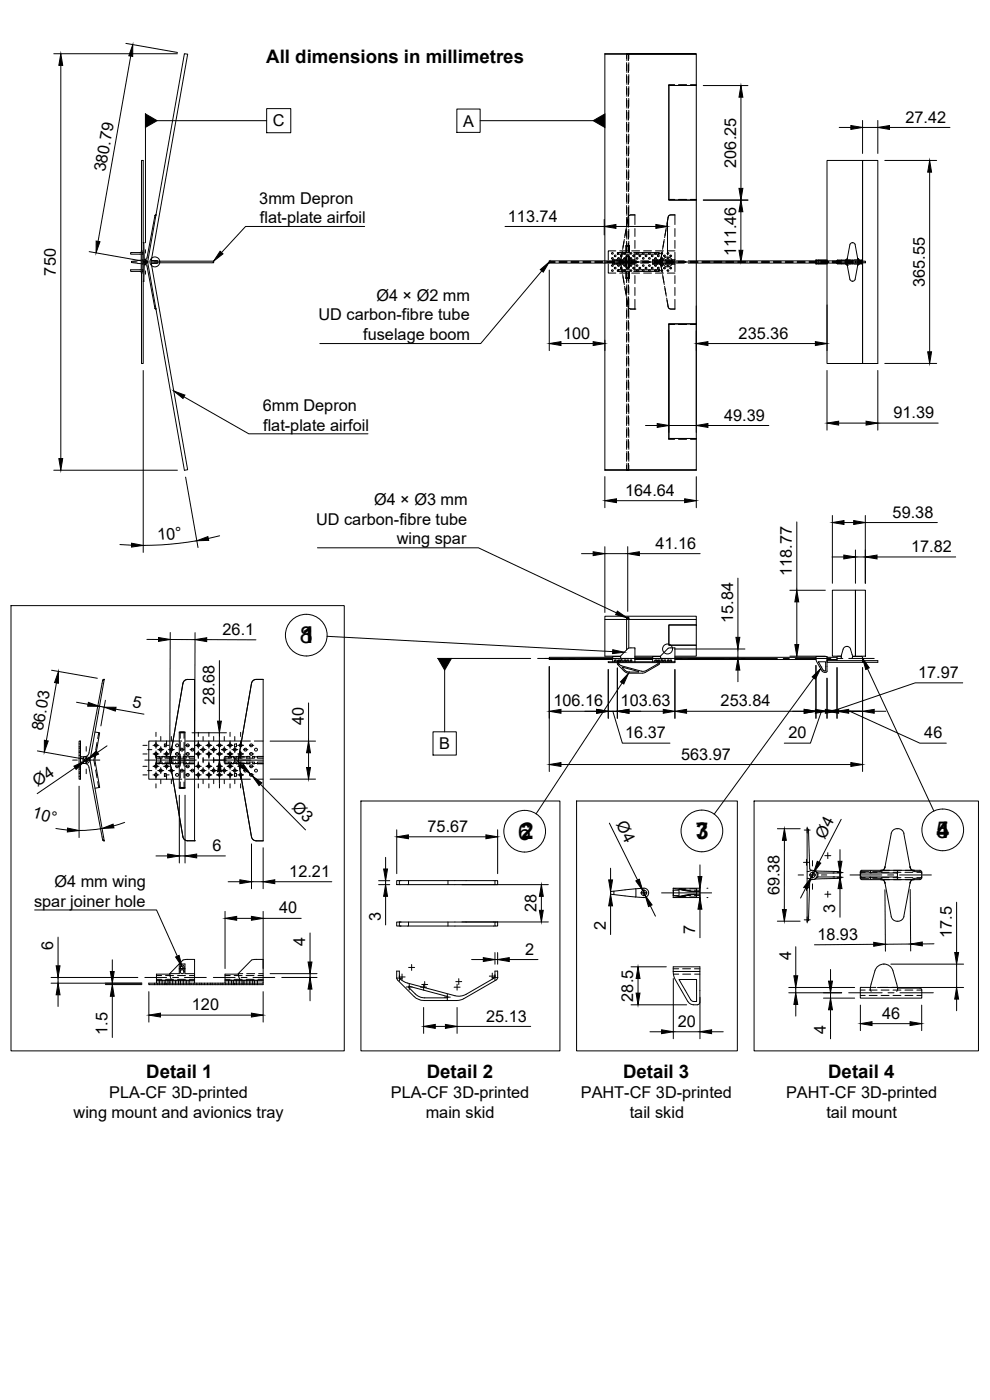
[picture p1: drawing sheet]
<svg xmlns="http://www.w3.org/2000/svg" width="297mm" height="420mm" viewBox="0 0 297 420" stroke-linecap="round" stroke-linejoin="round" font-family="sans-serif">
<!-- layer: Visible -->
<g fill="none" stroke="#000" stroke-width=".3">
<path d="M55.3 16.1l1 .2-11 62.3 11 62.4-1 .1-11-62.5zM181.5 16.1h27.4v.2h-27.4zM181.5 16.3v62.3M188 16.2h.7zM188.1 16.2h.5zM208.9 16.3v9.4h-8.2M200.7 25.7v34.3h8.2M200.7 25.7h8.2v52.9M41.3 78.3l-1.8 .2v.3l1.8 .2M41.3 79l1.1 .1M42.4 75.3h.2v6.7h-.2zM42.4 75.8h-3.2v.5h3.2"/>
<path d="M42.4 78.1l-1.1 .1M42.5 75.3v-27.1h.5v29.8M42.6 78.3h.6v.7h-.6M42.6 75.8h.3v.5h-.3M42.6 78h1a.58 .58 0 0 1 .6 .6 .58 .58 0 0 1-.6 .6l-1 .1M43 72.8h.1M43 79.2v29.9h-.5v-27.1M43 72.8l.4 5.2M43.3 79.2l.5 .2 .3 .5 2.4 12.6M43.4 79.2l-.4 5.2M44.3 78.6h-.1M45.4 78.4h18.7v.5h-18.7"/>
<path d="M45.4 78.2h1.5l.3 .2M46.5 64.7h.1M46.5 64.7l-2.4 12.7-.3 .4-.5 .2M46.8 64.5h.1M46.8 64.5l-.3 .2M47.1 79l-1.7 .1M47.2 78.9l-.1 .1M181.5 78.3h-16.7v.7h16.7M181.5 78.6h27.4v18.6h-8.2v34.4h8.2v9.4h-27.4zM208.9 78.3h35.9M208.9 79h35.9M244.8 78h3.3v1.2h-3.3z"/>
<path d="M249.7 78.4h7v.5h-7zM251.1 79l.2 .2M251.1 78.3h-3v-30.1h10.7v30.2v-30.2h4.6v60.9h-4.6M251.1 79h-3v30.1h10.7M251.1 78.3v.1M251.1 78.9v.1M251.3 78h7.3l.2 .3M251.3 78l-.2 .3M252.4 78.9l.1 .3M252.5 78.1l-.1 .3M253.8 79.2l.4 .4 .8 4.2M254.2 77.7l-.4 .3"/>
<path d="M254.2 77.6h.1M255 73.4l-.8 4.2M255.7 78.1l.1 .3M255.7 72.8l.6 .2 .3 .4 .7 4.2M255.7 72.8l-.4 .2-.3 .4M255.8 78.9l-.1 .3M256.7 78.4h3v.5h-3zM257.4 77.6h.1M257.4 77.7l.4 .3M257.8 79.2l-.4 .3-.9 4.5-.8 .4M258.8 78.9v30.2M258.8 78.9l-.2 .3h-7.3"/>
<path d="M42.4 81h-3.2v.4h3.2M42.6 81h.3v.4h-.3M43 84.4h.1M46.5 92.5h.1M46.5 92.5l.3 .2M46.8 92.8h.1M200.7 97.2h8.2v34.4h-8.2zM255 83.8l.3 .4 .4 .2M181.5 141v.1h27.4v-.1M188 141.1h.7zM188.1 141.1h.5zM256.7 177.1h3v19.8h-3z"/>
<path d="M181.5 185.9v-1h27.4v1M183.8 197.3h-19v.6h19M184.3 198.6v-.5h.5v.5M184.3 198.2h.5M185.2 198.6v-.2h.4v.2M185.2 198.9v.3M185.3 199.2l2.1 2.3M185.4 198.4v-.3h.4v.5M185.4 198.2h.4M185.6 198.9l.1 .4M185.7 199.3h.1M185.7 199.3l.9 .5 5.9 1.6"/>
<path d="M186.2 197h-2.4v1.6M186.2 197l2.3-2.4 2-.2v3.6M186.2 197l.2 1M186.2 198.6v-.5h.5v.5M186.2 198.2h.5M187.2 198.6v-.5h.5v.5M187.2 198.2h.5M188 185.9h-6.5v11h4.7M188 198.6v-.5h.5v.5M188 198.2h.5M188.7 194.5v-8.6h20.2v1.7h-8.2v6h8.2v3.3h-6.4M188.7 185.9v-.6h-.7v9.8"/>
<path d="M189.1 198.6v-.5h.4v.5M189.1 198.2h.4M190.5 197.3h5.3M190.5 197.9h5.3M190.5 196.9h7.6M190.5 198v.6M196.5 198.6v-.5h.5v.5M196.5 198.2h.5M197.3 198.2h.5M197.5 198.9l-.2 .4-3.4 1.9-1.4 .2M197.5 198.6v-.2h.3v.2M197.8 198.4v-.3h-.5v.5"/>
<path d="M197.8 198.9l-.1 .6-4.6 2.5h-4.5l-1.2-.5M198.1 197l2.4-2.4 2-.2v4.2h-20v.3h20v-.3M198.1 197h-2.3v1.6M198.2 197l.2 1M198.3 198.6v-.5h.5v.5M198.3 198.2h.5M199.2 198.6v-.5h.4v.5M199.2 198.2h.4M200.2 198.6v-.5h.5v.5M200.2 198.2h.5M200.7 187.6h8.2v6h-8.2zM201 198.6v-.5h.5v.5"/>
<path d="M201 198.2h.5M202.5 197.3h42.3M202.5 197.9h42.3M244.8 197.6v-.6h3.3v.6M248.1 198.3h10.7v.5h-10.7zM248.1 197.3h3M248.1 197.9h3M251.1 196.9v1.4M251.3 196.9h1.1h-2.7v-19.8h7v19.8h-.9M254.1 194h.1M255.2 194.9l.5 1.6M255.2 194.8a1.17 1.17 0 0 0-1.1-.8 1.17 1.17 0 0 0-1.1 .9l-.6 2.1 .1 .4"/>
<path d="M255.7 196.5v.9M255.8 197h2.8l.2 .3M258.8 197.3v.4M258.8 197.3v1M258.8 198.3h4.6v.5h-4.6zM28.5 219.7l1.4 .2-1.4 8.2 1.4 8.2-1.4 .3M30.8 204.3h.1M30.8 204.3l-4.1 21.7-.3 .7-1.1 .4M30.8 204.2l.5-.3-4.4 24.2M53.8 219.7h1.7v16.9h-1.7zM53.8 219.9h1.7M54.1 219.8h1.1z"/>
<path d="M56.3 203.9h2.1v48.4M56.3 203.9l-.7 .2-.7 1-4 23M58.4 203.9h-2.4l-.6 .3-.5 .7-3.8 22.3M79 203.9v48.4M79 203.9l-2.5 .1-.7 .4-.3 .7-4 23M79 203.9h-2.5l-.7 .5-.3 .6-3.9 22.2M186.8 200.4l4.8 1.2h-3.2l-.6-.2-1.1-1M247 201.1l.7 .3v-2.8h-2.2l1.5 2.5M248.2 201.4l-.2 .3-.6 .1-.8-.4-1.6-2.8-.2-1h3.3v3.8M23.7 222.4h.5v11.4h-.5zM24.2 227.5h.9l-.2 .6 .2 .6h-.9M24.2 227l.1 .1a3 3 0 0 1 2.3 .3 1.01 1.01 0 0 1 .2 1.1 1.01 1.01 0 0 1-.9 .6"/>
<path d="M24.4 229.1h1.5M24.5 229.1l-.3 .1M25.3 229.1l1.1 .5 .3 .7 4.1 21.7M26.9 228.2l4.4 24.1M46.9 229.1h4.2M46.9 227.1h4.2M47.8 227.1l-.9-.1v2.2l.9-.1M48.6 229.1h.9M48.6 227.1h.9M49.3 232.1h.6v.9h-.6zM49.3 223.3h.6v.8h-.6zM50.4 229.1h.6"/>
<path d="M50.4 227.1h.6M50.9 228.1h7.5M51.1 229h.1M51.1 227.2h.1M51.1 229l3.8 22.2M51.1 229l-.2-.9 4 23.1M51.1 227.2l-.2 .9M51.4 230.8a.43 .43 0 0 0-.4 .5 .43 .43 0 0 0 .5 .4M51.5 224.6a.43 .43 0 0 0-.5 .3 .43 .43 0 0 0 .4 .5M51.9 222.4h-7.3v11.4h7.3M53.8 236.3h1.7M54.1 236.5h1.1z"/>
<path d="M58.4 222.4h14.1M58.4 233.8h14.1M67.5 227.1h1.1M67.5 229.1h1.1M67.5 227.1v2M67.5 229.1h4.1M67.5 227.1h4.1M69.4 227.1h.6M69.4 229.1h.6M70.4 223.3h.6v.8h-.6zM70.4 232.1h.6v.9h-.6zM70.9 229.1l.7 .1"/>
<path d="M71.5 228.1h.1M71.5 228.1h7.5M71.6 227.2h.1M71.6 229h.1M71.6 229l3.9 22.3 .2 .5 .8 .5h2.5M71.6 229l-.1-.9 4 23.1 .3 .7 .7 .4h2.5M71.6 227.2l-.1 .9M71.6 227l-.7 .1M71.8 229.9v.3M71.8 226v.4M72.2 232.1a.43 .43 0 0 0-.4 .5 .43 .43 0 0 0 .5 .4M72.3 223.3a.43 .43 0 0 0-.5 .3 .43 .43 0 0 0 .4 .5"/>
<path d="M30.8 252h.1M30.8 252l.5 .3M31.3 252.3h.1M54.9 251.2l.3 .6 .7 .5h2.5M54.9 251.2l.4 .7 .6 .4h2.5M58.4 252.3h.1M269.2 248.7h.2M269.2 248.7a1.81 1.81 0 0 0-1.8 1.5l-1.9 10.1-.4 .7-.6 .2M269.4 248.7a1.81 1.81 0 0 1 1.8 1.5M271.2 250.2l1.9 10.1M119 276.7h.8v1.2h-.8zM119 264.3h.8v1.2h-.8z"/>
<path d="M119.8 276.7h.3M119.8 277.9h.3M119.8 265.5h28.7M119.8 264.3h.3M120.1 276.7h28.4M120.1 277.9h28.4M120.1 276.7h.1M120.1 277.9h.1M120.1 264.3h28.4M120.1 264.3h.1M148.5 276.7h.8v1.2h-.8zM148.5 264.3h.8v1.2h-.8z"/>
<path d="M183.2 267.6l9.1-1a1.47 1.47 0 0 1 2.2 .9 1.47 1.47 0 0 1-1.4 1.9l-9.9-1zM192.6 267.4a.8 .8 0 0 1 1.3 .1 .8 .8 0 0 1-.4 1.2 .8 .8 0 0 1-1.1-.7zM202 266.6h8v2.8h-8zM242.2 263.6l1 .2M242.2 261.6a2.97 2.97 0 0 1 2.7 .1l.5 .3M243.6 261.2l-.4-.1-.2-.4-.4-11.6-.4-.4v27.8l.4-.4 .4-11.6 .2-.4 .4-.1M244.2 261.3l7.4 .3a.54 .54 0 0 1 .8 .4h-7v1.2h6.9a.46 .46 0 0 1-.2 .5 .46 .46 0 0 1-.5-.1l-7.4 .3M245.4 263.2l-1.1 .7h-1.1M258.1 261.6v.8l.3-.4h2.8M258.1 262.4v1.2M258.1 262.7l.3 .5h2.8l-.1 .5 .3 .2M258.1 261.6l.4-.4h17.5a1.46 1.46 0 0 1 .6 1.9v.3"/>
<path d="M261.4 261.3l-.3 .2 .1 .5h8.1v1.2h-8.1M264.5 264l.6 .2 .4 .7 1.9 10.1a1.98 1.98 0 0 0 1.9 1.5 1.98 1.98 0 0 0 1.9-1.5M269 261.3l.3 .3v2l-.3 .3M273.1 260.3l.4 .7 .6 .2M273.1 264.9l-1.9 10.1M274.1 264l-.6 .2-.4 .7M276.6 263.4l-.2 .4-.4 .2h-17.5l-.4-.4M46.9 295.1v-2.7h4l4-4.3 1.4-.2h2.1v7.2M47.8 295.1v-.9h.8v.9M47.8 294.4h.8M49.5 295.1v-.9h.9v.9M49.5 294.4h.9"/>
<path d="M50.9 292.3l.5 1.6M51 295.1v-.9h.8v.9M51 294.4h.8M52.7 295.1v-.9h.9v.9M52.7 294.4h.9M54.1 295.1v-.9h.9v.9M54.1 294.4h.9M55.9 295.1v-.9h.8v.9M55.9 294.4h.8M67.5 295.1v-2.7h4l4-4.3 3.5-.2v7.2h-34.4v.4h34.4v-.4M68.6 295.1v-.9h.8v.9M68.6 294.4h.8"/>
<path d="M70 295.1v-.9h.9v.9M70 294.4h.9M71.5 292.3l.5 1.6M71.8 295.1v-.9h.8v.9M71.8 294.4h.8M73.2 295.1v-.9h.9v.9M73.2 294.4h.9M75 295.1v-.9h.8v.9M75 294.4h.8M76.4 295.1v-.9h.8v.9M76.4 294.4h.8M119.3 294.1l4.9 5"/>
<path d="M119.8 293.2v-1.8h-.8v2.1l.3 .6M119.8 293.2l.3 .5M120.1 293.8h.1M122.6 296.1l11.7 2.9 .1 .3-.2 .1-7.8-.1-1.4-.7zM148.1 293.6l-8.3 4.8-2.1 .6-15.5-4-1.4-.6-.7-.6M148.1 293.6l.4-.4v-1.8h.8v2l-.4 .7M148.9 294.1l-9.7 5.6-1.2 .5h-11.4l-1.5-.5-.8-.6M202 291.5v-1.3h8v1.3M261.1 296.5l.3 1M261.2 296.3h-3.1v3.3h18.5v-1.8a.99 .99 0 0 0-.6-1.3h-6.7l-.3 1M261.4 295.3l-.3 1.2M265.2 289.3h.1"/>
<path d="M265.2 289.3a2.8 2.8 0 0 0-2.7 2.1l-1.1 3.9M265.2 289.3a2.81 2.81 0 0 1 2.7 2.1l1.4 5.1M208.1 300.5l-.9-.4-3.5-6.1h5.3v6.6h-.9M210 300.8v-9.3h-8l.5 2.3 3.9 6.8 .9 .8 .8 .1M210 300.7a.79 .79 0 0 1-.8 .8l-1.1 .1"/>
<circle cx="43.6" cy="78.6" r=".16"/>
<circle cx="43.6" cy="78.6" r=".33"/>
<circle cx="188.4" cy="185.6" r=".24"/>
<circle cx="188.4" cy="185.6" r=".33"/>
<circle cx="25.9" cy="228.1" r=".57"/>
<circle cx="46.8" cy="230" r=".43"/>
<circle cx="46.8" cy="232.5" r=".43"/>
<circle cx="46.8" cy="226.3" r=".43"/>
<circle cx="46.8" cy="223.7" r=".43"/>
<circle cx="48.2" cy="225" r=".43"/>
<circle cx="48.2" cy="231.3" r=".43"/>
<circle cx="50" cy="226.3" r=".43"/>
<circle cx="50" cy="230" r=".43"/>
<circle cx="59.5" cy="226.3" r=".43"/>
<circle cx="59.5" cy="223.7" r=".43"/>
<circle cx="59.5" cy="232.5" r=".43"/>
<circle cx="59.5" cy="230" r=".43"/>
<circle cx="60.9" cy="225" r=".43"/>
<circle cx="60.9" cy="231.3" r=".43"/>
<circle cx="62.7" cy="226.3" r=".43"/>
<circle cx="62.7" cy="223.7" r=".43"/>
<circle cx="62.7" cy="232.5" r=".43"/>
<circle cx="62.7" cy="230" r=".43"/>
<circle cx="64.1" cy="225" r=".43"/>
<circle cx="64.1" cy="231.3" r=".43"/>
<circle cx="65.9" cy="230" r=".43"/>
<circle cx="65.9" cy="226.3" r=".43"/>
<circle cx="65.9" cy="223.7" r=".43"/>
<circle cx="65.9" cy="232.5" r=".43"/>
<circle cx="67.3" cy="225" r=".43"/>
<circle cx="67.3" cy="231.3" r=".43"/>
<circle cx="69" cy="226.3" r=".43"/>
<circle cx="69" cy="223.7" r=".43"/>
<circle cx="69" cy="232.5" r=".43"/>
<circle cx="69" cy="230" r=".43"/>
<circle cx="70.5" cy="225" r=".43"/>
<circle cx="70.5" cy="231.3" r=".43"/>
<circle cx="243.8" cy="262.6" r=".79"/>
</g>
<!-- layer: Hidden -->
<g fill="none" stroke="#000" stroke-width=".3">
<path d="M188 16.2v1.4M188 18.8v2.4M188.1 16.2v2M188.1 19.4v2.4M188.6 16.2v2M188.6 19.4v2.4M188.7 16.2v1.4M188.7 18.8v2.4M188 22.4v2.4M188 26v2.3M188 29.5v2.4M188 33.1v2.4"/>
<path d="M188 36.7v2.4M188.1 22.9v2.4M188.1 26.5v2.4M188.1 30.1v2.4M188.1 33.7v2.3M188.1 37.3v2.3M188.6 22.9v2.4M188.6 26.5v2.4M188.6 30.1v2.4M188.6 33.7v2.3M188.6 37.3v2.3M188.7 22.4v2.4"/>
<path d="M188.7 26v2.3M188.7 29.5v2.4M188.7 33.1v2.4M188.7 36.7v2.4M200.7 25.5v.2v-.2h1.7zM203.6 25.5h2.4M207.2 25.5h1.7M188 40.3v2.3M188 43.8v2.4M188 47.4v2.4M188 51v2.4M188 54.5v2.4"/>
<path d="M188 58.1v2.4M188.1 40.8v2.4M188.1 44.4v2.4M188.1 48v2.3M188.1 51.5v2.4M188.1 55.1v2.4M188.1 58.7v2.4M188.6 40.8v2.4M188.6 44.4v2.4M188.6 48v2.3M188.6 51.5v2.4M188.6 55.1v2.4"/>
<path d="M188.6 58.7v2.4M188.7 40.3v2.3M188.7 43.8v2.4M188.7 47.4v2.4M188.7 51v2.4M188.7 54.5v2.4M188.7 58.1v2.4M200.7 59.9h1.7M203.6 59.9h2.4M207.2 59.9h1.7M164.8 78.8h1.8M164.8 78.5h1.8"/>
<path d="M167.7 78.8h2.4M167.7 78.5h2.4M171.3 78.8h2.4M171.3 78.5h2.4M174.9 78.8h2.4M174.9 78.5h2.4M178.5 78.8h2.3M178.5 78.5h2.3M181.5 78.3h6M181.5 79h6M182 78.8h2.4M182 78.5h2.4"/>
<path d="M182.5 79.2v2.8h2.3M183.8 78v1.3h.5v-.3M183.8 78h.5v.3M183.8 78h2.5l-.1 .6M183.8 79.2h2.5M184.8 75.3h-2.3v2.7M184.8 79v.3h.6v-.3M184.8 78h.6v.3M184.8 78h.1M184.8 78v.3M185.2 75.8h.4v.5h-.4zM185.6 76.3h3.3"/>
<path d="M185.6 75.8h.1M185.6 78.5h2.4M185.7 75.8h3.2M185.7 75.8h.1M185.8 79v.3h.4v-.3M185.8 78h.4v.3M185.8 78h.1M185.8 78v.3M185.9 75.3h2.4M186.2 78.6v.6M186.2 78.6l.4 2.6M186.2 78.6h.1"/>
<path d="M186.2 79.2h1.7M186.2 79.2l.5 2.7M186.3 78h1.7v.3M186.6 76l-.4 2.6M186.7 79v.3h.5v-.3M186.7 78h.1M186.7 78v.3M186.7 75.4l-.5 2.7M186.7 75.8v.5M187.2 78v.3M187.3 71.9l-.5 2.9M187.7 79v.3l.3-.1"/>
<path d="M187.7 78h.1M187.7 78v.3M187.8 78.3h3.2M187.8 79h3.2M187.8 69l-.4 2.3M187.8 76.8v3.6M187.8 73.9h1M187.9 68.3l-.4 2.4M188 73.7h-.2v1.9v-1.9h1M188 78.7h.7zM188 73.7l.7 .1zM188 78.5l.7 .1z"/>
<path d="M188 78.8h-2.4M188 61.7v2.4M188 65.3v2.3M188 68.8v2.4M188 72.4v3.2M188 76.8v3.7M188 73.8h.7M188.1 78.7h.5zM188.1 78.5l.5 .1zM188.1 62.3v2.3M188.1 65.8v2.4M188.1 69.4v2.4"/>
<path d="M188.1 73v2.4M188.1 76.5v2.1M188.1 78.7v2M188.5 79v.3l.6-.1M188.5 78h.1M188.5 78h2M188.5 78v.3M188.6 62.3v2.3M188.6 65.8v2.4M188.6 69.4v2.4M188.6 73v2.4M188.6 76.5v2.1"/>
<path d="M188.6 78.7v2M188.7 78.8h.1M188.7 78.5h.1M188.7 61.7v2.4M188.7 65.3v2.3M188.7 68.8v2.4M188.7 72.4v3.2M188.7 76.8v3.7M188.7 73.7h.1M188.8 73.7v1.9zM188.8 76.8v3.6M189.1 78v.3"/>
<path d="M189.1 79.2h1.4M189.1 79v.2M189.2 78.8h2.4M189.2 78.5h2.4M189.5 75.3h2.4M189.5 79v.3h1M189.5 78h.1M189.5 78v.3M190.1 75.8h7.4M190.1 76.3h7.4M190.5 64.5h.1M190.5 64.5h-1.4l-.4 .3-.7 3"/>
<path d="M190.5 64.5h-1.3l-.5 .3-.6 2.4M190.5 64.5v2.9M190.5 68.6v2.4M190.5 72.2v2.3M190.5 75.7v5.8M191.6 75.8v.5M192.2 78.3h2.4M192.2 79h2.4M192.7 78.8h2.4M192.7 78.5h2.4M193.1 75.3h2.4M195.8 78.3h2.8"/>
<path d="M195.8 79h2.8M195.8 78h4.4v.3M195.8 78h.7v.3M195.8 78h.1M195.8 79.2h4.1M195.8 78v1.2M196.3 78.8h2.4M196.3 78.5h2.4M196.5 79v.3l-.7-.1M196.7 75.3h2.4M197 78h.3v.3M197 79v.3h.3v-.3"/>
<path d="M197 78h.1M197 78v.3M197.5 75.8h.3v.5h-.3zM197.8 79v.3l.5-.1M197.8 78h.1M197.8 78h.5M197.8 78v.3M198.1 78.6h.1M198.2 79.2h.1M198.2 79.2l-.1-.6 .5 2.6M198.2 78.1l-.1 .5M198.2 79.2l.5 2.7"/>
<path d="M198.3 78l-.1 .1M198.3 78v.3M198.3 79v.2M198.6 76l-.5 2.6M198.7 75.4l-.5 2.7M198.8 79v.3h.4v-.3M198.8 78h.1M198.8 78v.3M199.2 78v.3M199.3 71.9l-.5 2.9M199.4 78.3h3.1M199.4 79h3.1"/>
<path d="M199.6 79v.3h.6v-.3M199.6 78h.1M199.6 78v.3M199.9 78.8h2.4M199.9 78.5h2.4M199.9 68.3l-.5 3M200.2 75.3h2.3M200.7 79v.3l.3-.1M200.7 78h.1M200.7 78h1.8M200.7 78v.3M201 78v.3"/>
<path d="M201 79v.2M201.1 79.2h1.4M201.5 79v.3h1M201.5 78v.3M202.5 64.5h.1M202.5 75.7v5.8M202.5 64.5h-1.4l-.5 .3-.6 3M202.5 64.5h-1.4l-.5 .3-.5 2.4M202.5 64.5v2.9M202.5 68.6v2.4M202.5 72.2v2.3M202.9 78.3h2.4"/>
<path d="M202.9 79h2.4M203.5 78.8h2.3M203.5 78.5h2.3M206.5 78.3h2.4M206.5 79h2.4M207.1 78.8h2.3M207.1 78.5h2.3M210.6 78.8h2.4M210.6 78.5h2.4M214.2 78.8h2.4M214.2 78.5h2.4M217.8 78.8h2.3"/>
<path d="M217.8 78.5h2.3M221.3 78.8h2.4M221.3 78.5h2.4M224.9 78.8h2.4M224.9 78.5h2.4M228.5 78.8h2.4M228.5 78.5h2.4M232.1 78.8h2.3M232.1 78.5h2.3M235.6 78.8h2.4M235.6 78.5h2.4M239.2 78.8h2.4"/>
<path d="M239.2 78.5h2.4M242.8 78.8h2.4M242.8 78.5h2.4M244.8 78.3h3.3v.7h-3.3zM244.8 78l2.6 .5M245.5 78.1v1M246.3 78.8h2.4M246.3 78.5h2.4M247.4 78.8l-2.6 .4M247.7 78.4l-2.2-.3h2.2v1h-2.2l2.2-.3M247.8 78.8h.3M248.1 78.4l-.3 .1"/>
<path d="M249.9 78.8h2.4M249.9 78.5h2.4M251.1 78.7l.1 .3 2.5 .1 .5 .5M251.1 78.6l.2 .3M251.1 78.3h1.5M251.1 79h1.5M251.3 78.4l-.2 .2M253.5 78.8h2.4M253.5 78.5h2.4M253.8 78h1.4M253.8 79.2h1.4M253.8 78.3h2.4"/>
<path d="M253.8 79h2.4M254.2 77.7l-.5 .5h-2.5l-.1 .4M254.2 79.6h.1M254.2 77.6h.1M255.8 78.4v.5zM256.4 78h1.4M256.4 79.2h1.4M257 78.8h1.8l-.2 .2-.9 .1-.4 .5M257.3 77.6h.1M257.3 77.6l.1 .1M257.3 78.3h1.5M257.3 79h1.5"/>
<path d="M257.4 77.7l.3 .4 .9 .1 .2 .3h-1.8M258.8 78.4v.5zM185.2 81h.4v.4h-.4zM185.6 81h.1M185.6 81.4h.1M185.7 81.4h3.2M185.7 81h3.2M185.7 81h.1M185.7 81.4h.1M185.9 82h2.4M186.7 81v.4M186.8 82.4l.5 3"/>
<path d="M187.4 85.9l.4 2.4M187.5 86.6l.4 2.3M187.8 81.6v1.9zM187.8 83.5h1v-1.9v1.9h-.1M187.8 83.4h1M187.8 83.5h.2M188 83.4h.7v1.4M188 83.5h.7zM188 81.7v3.1M188 86v2.4M188 89.6v2.4M188 93.2v2.3"/>
<path d="M188 96.8v2.3M188 89.5l.5 2.6M188.1 81.9v2.4M188.1 85.5v2.3M188.1 89v2.4M188.1 92.6v2.4M188.1 96.2v2.4M188.1 99.8v2.4M188.5 92.1l.5 .6 1.5 .1M188.5 92.1l.4 .5 1.6 .2M188.6 81.9v2.4M188.6 85.5v2.3"/>
<path d="M188.6 89v2.4M188.6 92.6v2.4M188.6 96.2v2.4M188.6 99.8v2.4M188.7 81.7v1.7M188.7 86v2.4M188.7 89.6v2.4M188.7 93.2v2.3M188.7 96.8v2.3M189.5 82h2.4M190.1 81h7.4M190.1 81.4h7.4"/>
<path d="M190.5 92.8h.1M190.5 82.7v2.4M190.5 86.3v2.4M190.5 89.9v2.9M191.6 81v.4M193.1 82h2.4M196.7 82h2.4M197.5 81h.3v.4h-.3zM198.8 82.4l.5 3M199.4 85.9l.5 3M200 89.5l.6 3 .5 .2 1.4 .1M200.1 90.1l.5 2.4 .5 .2 1.4 .1"/>
<path d="M200.2 82h2.3M200.7 97.4h1.7M202.5 89.9v2.9M202.5 82.7v2.4M202.5 86.3v2.4M203.6 97.4h2.4M207.2 97.4h1.7M188 100.3v2.4M188 103.9v2.4M188 107.5v2.4M188 111v2.4M188 114.6v2.4"/>
<path d="M188 118.2v2.4M188.1 103.3v2.4M188.1 106.9v2.4M188.1 110.5v2.4M188.1 114v2.4M188.1 117.6v2.4M188.6 103.3v2.4M188.6 106.9v2.4M188.6 110.5v2.4M188.6 114v2.4M188.6 117.6v2.4M188.7 100.3v2.4"/>
<path d="M188.7 103.9v2.4M188.7 107.5v2.4M188.7 111v2.4M188.7 114.6v2.4M188.7 118.2v2.4M188 121.8v2.3M188 125.3v2.4M188 128.9v2.4M188 132.5v2.4M188 136v2.4M188 139.6v1.4M188.1 121.2v2.4"/>
<path d="M188.1 124.8v2.3M188.1 128.3v2.4M188.1 131.9v2.4M188.1 135.5v2.4M188.1 139.1v2M188.6 121.2v2.4M188.6 124.8v2.3M188.6 128.3v2.4M188.6 131.9v2.4M188.6 135.5v2.4M188.6 139.1v2M188.7 121.8v2.3"/>
<path d="M188.7 125.3v2.4M188.7 128.9v2.4M188.7 132.5v2.4M188.7 136v2.4M188.7 139.6v1.4M200.7 131.6v.2h1.7M203.6 131.8h2.4M207.2 131.8h1.7M29.6 219.9l-.3 1.8M54.1 219.8v1.8M55.2 219.8v1.8M23.7 230.8h.5"/>
<path d="M23.7 231.7h.5M23.7 225.8h.5M23.7 226.7h.5M23.7 229.6h.5M23.7 230.4h.5M23.7 224.6h.5M23.7 225.4h.5M23.7 223.3h.5M23.7 224.1h.5M23.7 232.1h.5M23.7 233h.5M25.1 227.1v.4"/>
<path d="M25.1 228.7v.4M26.9 228.1h.1M27 228.1h1.2M27 228.1l-.1 .1M28.2 228.1l.3 1.8M28.5 226.4l-.3 1.7M28.7 231.1l.4 2.3M29.1 222.8l-.4 2.4M29.3 234.6l.3 1.8M46.9 227.5h1.6M46.9 228.7h1.6M47.8 227.1v.4"/>
<path d="M47.8 228.7v.4M48.6 227.1v.4M48.6 228.7v.4M49.5 227.1v.4M49.5 228.7v.4M49.7 227.5h2.4M49.7 228.7h2.4M50.4 227.1v.4M50.4 228.7v.4M51 227.1v.4M51 228.7v.4M51.1 229l3.2 .1"/>
<path d="M51.1 227.1v.1M51.1 229.1h.1M51.2 227.1h3.1M51.4 230.8l.4 .4-.3 .5M51.5 224.6l.3 .5-.4 .3M51.8 228.7v.5h.9v-.5M51.8 227.5v-.5h.9v.5M51.9 222.4h2.6M51.9 233.8h2.6M53.3 227.5h2.3M53.3 228.7h2.3M53.6 228.7v.5h.5v-.5"/>
<path d="M53.6 227.5v-.5h.5v.5M54.1 226.3v3.6M54.1 222.8v2.3M54.1 231.1v2.4M54.1 234.7v1.8M55 228.7v.5h.9v-.5M55 227.5v-.5h.9v.5M55.2 226.3v3.6M55.2 222.8v2.3M55.2 231.1v2.4M55.2 234.7v1.8M55.5 229.1h2.9"/>
<path d="M55.5 227.1h2.9M55.7 222.4h2.7M55.7 233.8h2.7M56.7 228.7v.5h1.7M56.8 227.5h1.6M56.8 228.7h1.6M58.4 227h-1.7v.5M67.5 227.5h1.6M67.5 228.7h1.6M68.6 227.1v.4M68.6 228.7v.4M69.4 227.1v.4"/>
<path d="M69.4 228.7v.4M70 227.1v.4M70 228.7v.4M70.3 227.5h2.3v-.5h.6v.5M70.3 228.7h2.3v.5h.6v-.5M70.9 227.1v.4M70.9 228.7v.4M71.6 229.1h3.3M71.6 229l.1 .1M71.6 227.1h.1M71.6 227l.2 .5M71.7 227.1h3.2"/>
<path d="M71.7 227.1l-.1 .1M71.8 229.9a.43 .43 0 0 1 .6-.3 .43 .43 0 0 1 .1 .7 .43 .43 0 0 1-.7-.1M71.8 228.7l-.2 .5M71.8 226a.43 .43 0 0 1 .7 0 .43 .43 0 0 1-.1 .7 .43 .43 0 0 1-.6-.3M72.2 232.1l.4 .3-.3 .6M72.3 223.3l.3 .5-.4 .3M72.5 222.4h2.6M72.5 233.8h2.6M73.8 227.5h2.4M73.8 228.7h2.4M74.1 227.5v-.5h.9v.5M74.1 228.7v.5h.9v-.5"/>
<path d="M75.8 227.5v-.5h.6v.5M75.8 228.7v.5h.6v-.5M76.1 229.1h2.9M76.1 227.1h2.9M76.3 222.4h2.7M76.3 233.8h2.7M77.2 228.7v.5h1.8M77.4 227.5h1.6M77.4 228.7h1.6M79 227h-1.8v.5M122.6 264.3v1.2M122.6 276.7v1.2"/>
<path d="M134.4 264.3v1.2M134.4 276.7v1.2M184.2 267.5v1M190.8 266.7v2.5M202 266.6l5.1 .9h2.9M203.6 267.2h-1.6v1.6h1.6M203.7 266.7v2.5M204.8 268.8h2.4M204.8 267.2h2.4M205.8 266.7h-2.1l3.6 .7 1.7 .1M206.9 266.7h2.1v2.5h-2.1M208.4 268.8h1.6"/>
<path d="M208.4 267.2h1.6M209 268.5h-1.7l-3.6 .7h2.1M210 268.5l-2.9-.1-5.1 1M244.6 261.5l.6 .9-.2 .8-.4 .5M258.1 263.2l.3 .4h2.2M258.1 263.4h1.5M258.1 261.8h1.5M260.6 261.6h-2.2l-.3 .4M260.8 263.4h2.4M260.8 261.8h2.4M261.8 263.6l2.8 .1 .6 .6 .3 .7M264.4 263.4h2.3"/>
<path d="M264.4 261.8h2.3M264.5 261.2h-.3h2.7M264.5 264h-.3h2.7M265.5 260.2l-.3 .7-.6 .6-2.8 .1M265.5 265h.1M267.9 263.4h2.4M267.9 261.8h2.4M268.1 261.2h2.4M268.1 264h2.4M271.5 263.4h2.4M271.5 261.8h2.4M271.7 261.2h2.7h-.3"/>
<path d="M271.7 264h2.7h-.3M273 260.2l.3 .6 .6 .6 2.2 .2 .5 .6M275.1 263.4h1.5M275.1 261.8h1.5M276.6 263l-.5 .6-2.2 .2-.6 .6-.3 .6M46.4 295.1v.4M46.9 294.2h.9M46.9 294.4h.9M46.9 292.8h1.6M46.9 293.9h1.6M47.2 295.1v.4M47.8 295.1v.4"/>
<path d="M48.6 294.2h.9M48.6 294.4h.9M48.6 295.1v.4M49.3 295.1v.4M49.5 295.1v.4M49.7 292.8h2.4M49.7 293.9h2.4M49.9 295.1v.4M50.4 294.2h.6M50.4 294.4h.6M50.4 295.1v.4M50.9 292.2h2.9v-2.9h1.7v2.9h2.9"/>
<path d="M51 295.1v.4M51.8 294.2h.9M51.8 294.4h.9M51.8 295.1v.4M52.7 295.1v.4M53.3 292.8h2.3M53.3 293.9h2.3M53.6 294.2h.5M53.6 294.4h.5M53.6 295.1v.4M53.8 290.7h1.7zM54.1 290.2v1.4"/>
<path d="M54.1 295.1v.4M55 294.2h.9M55 294.4h.9M55 295.1v.4M55.2 290.2v1.4M55.9 295.1v.4M56.7 294.2h1.7M56.7 294.4h1.7M56.7 295.1v.4M56.8 292.8h1.6M56.8 293.9h1.6M57.3 295.1v.4"/>
<path d="M58.2 295.1v.4M59.1 295.1v.4M59.9 295.1v.4M60.5 295.1v.4M61.3 295.1v.4M62.3 295.1v.4M63.1 295.1v.4M63.7 295.1v.4M64.5 295.1v.4M65.4 295.1v.4M66.3 295.1v.4M66.8 295.1v.4"/>
<path d="M67.5 294.2h1.1M67.5 294.4h1.1M67.5 292.8h1.6M67.5 293.9h1.6M67.7 295.1v.4M68.6 295.1v.4M69.4 294.2h.6M69.4 294.4h.6M69.4 295.1v.4M70 295.1v.4M70.3 292.8h2.3M70.3 293.9h2.3"/>
<path d="M70.4 295.1v.4M70.9 294.2h.9M70.9 294.4h.9M70.9 295.1v.4M71 295.1v.4M71.5 292.2h1.3M71.8 295.1v.4M72.6 294.2h.6M72.6 294.4h.6M72.6 295.1v.4M73.2 295.1v.4M73.8 292.8h2.4"/>
<path d="M73.8 293.9h2.4M74 292.2h2.4M74.1 294.2h.9M74.1 294.4h.9M74.1 295.1v.4M75 295.1v.4M75.8 294.2h.6M75.8 294.4h.6M75.8 295.1v.4M76.4 295.1v.4M77.2 294.2h1.8M77.2 294.4h1.8"/>
<path d="M77.2 295.1v.4M77.4 292.8h1.6M77.4 293.9h1.6M77.6 292.2h1.4M202 290.7h1.6M202.1 292.4h1.5M204.8 290.7h2.4M204.8 292.4h2.4M208.4 290.7h1.6M208.4 292.4h1.6M258.1 298.7h1.5M258.1 297.1h1.5"/>
<path d="M260.8 298.7h2.4M260.8 297.1h2.4M261.2 296.3h1.6M264 296.3h2.4M264.4 298.7h2.3M264.4 297.1h2.3M267.6 296.3h1.7M267.9 298.7h2.4M267.9 297.1h2.4M271.5 298.7h2.4M271.5 297.1h2.4M275.1 298.7h1.5"/>
<path d="M275.1 297.1h1.5"/>
<circle cx="183.7" cy="79.7" r=".26"/>
<circle cx="183.7" cy="77.5" r=".26"/>
<circle cx="183.7" cy="76" r=".26"/>
<circle cx="184.6" cy="76.8" r=".24"/>
<circle cx="185.6" cy="79.7" r=".25"/>
<circle cx="185.6" cy="77.5" r=".25"/>
<circle cx="186.4" cy="76.8" r=".25"/>
<circle cx="187.5" cy="77.5" r=".26"/>
<circle cx="187.5" cy="76" r=".26"/>
<circle cx="187.5" cy="79.7" r=".26"/>
<circle cx="188.3" cy="76.8" r=".24"/>
<circle cx="189.3" cy="79.7" r=".25"/>
<circle cx="189.3" cy="77.5" r=".25"/>
<circle cx="189.3" cy="76" r=".25"/>
<circle cx="190.1" cy="76.8" r=".25"/>
<circle cx="191.2" cy="76" r=".26"/>
<circle cx="191.2" cy="79.7" r=".26"/>
<circle cx="191.2" cy="77.5" r=".26"/>
<circle cx="192" cy="76.8" r=".24"/>
<circle cx="193" cy="79.7" r=".25"/>
<circle cx="193" cy="77.5" r=".25"/>
<circle cx="193" cy="76" r=".25"/>
<circle cx="193.8" cy="76.8" r=".25"/>
<circle cx="194.9" cy="79.7" r=".26"/>
<circle cx="194.9" cy="77.5" r=".26"/>
<circle cx="194.9" cy="76" r=".26"/>
<circle cx="195.7" cy="76.8" r=".24"/>
<circle cx="196.7" cy="77.5" r=".25"/>
<circle cx="196.7" cy="79.7" r=".25"/>
<circle cx="196.7" cy="76" r=".25"/>
<circle cx="197.5" cy="76.8" r=".25"/>
<circle cx="198.6" cy="77.5" r=".26"/>
<circle cx="198.6" cy="79.7" r=".26"/>
<circle cx="198.6" cy="76" r=".26"/>
<circle cx="199.4" cy="76.8" r=".24"/>
<circle cx="200.4" cy="79.7" r=".25"/>
<circle cx="200.4" cy="77.5" r=".25"/>
<circle cx="200.4" cy="76" r=".25"/>
<circle cx="201.2" cy="76.8" r=".25"/>
<circle cx="183.7" cy="81.2" r=".26"/>
<circle cx="184.6" cy="80.5" r=".24"/>
<circle cx="186.4" cy="80.5" r=".25"/>
<circle cx="187.5" cy="81.2" r=".26"/>
<circle cx="188.3" cy="80.5" r=".24"/>
<circle cx="189.3" cy="81.2" r=".25"/>
<circle cx="190.1" cy="80.5" r=".25"/>
<circle cx="191.2" cy="81.2" r=".26"/>
<circle cx="192" cy="80.5" r=".24"/>
<circle cx="193" cy="81.2" r=".25"/>
<circle cx="193.8" cy="80.5" r=".25"/>
<circle cx="194.9" cy="81.2" r=".26"/>
<circle cx="195.7" cy="80.5" r=".24"/>
<circle cx="196.7" cy="81.2" r=".25"/>
<circle cx="197.5" cy="80.5" r=".25"/>
<circle cx="198.6" cy="81.2" r=".26"/>
<circle cx="199.4" cy="80.5" r=".24"/>
<circle cx="200.4" cy="81.2" r=".25"/>
<circle cx="201.2" cy="80.5" r=".25"/>
<circle cx="53.1" cy="226.3" r=".43"/>
<circle cx="53.1" cy="223.7" r=".43"/>
<circle cx="53.1" cy="230" r=".43"/>
<circle cx="53.1" cy="232.5" r=".43"/>
<circle cx="54.6" cy="225" r=".43"/>
<circle cx="54.6" cy="231.3" r=".43"/>
<circle cx="56.3" cy="223.7" r=".43"/>
<circle cx="56.3" cy="230" r=".43"/>
<circle cx="56.3" cy="226.3" r=".43"/>
<circle cx="56.3" cy="232.5" r=".43"/>
<circle cx="57.8" cy="231.3" r=".43"/>
<circle cx="57.8" cy="225" r=".43"/>
<circle cx="73.6" cy="225" r=".44"/>
<circle cx="73.6" cy="231.3" r=".44"/>
<circle cx="75.4" cy="230" r=".43"/>
<circle cx="75.4" cy="223.7" r=".43"/>
<circle cx="75.4" cy="232.5" r=".43"/>
<circle cx="75.4" cy="226.3" r=".43"/>
<circle cx="76.8" cy="225" r=".44"/>
<circle cx="76.8" cy="231.3" r=".44"/>
<circle cx="54.6" cy="290.2" r=".56"/>
<circle cx="54.7" cy="291.6" r=".57"/>
</g>
<!-- layer: FD_Dimensions -->
<g fill="none" stroke="#000" stroke-width=".3">
<path d="M16.1 16.1h37.1M18.2 19.6v118M37.8 13l15.5 2.7M39.2 16.8l-9.8 55.7M211 25.7h13.4M222.3 29.2v27.3M251.8 38.2h3.5M258.8 36.2v9.9M258.8 38.2h4.6M263.4 36.2v9.9M266.9 38.2h18.1M265.5 48.2h15.5"/>
<path d="M278.9 51.7v53.9M26.8 75.5l15.4 2.8M151.5 68h29.8M181.3 65.8v4.7M184.8 68h12M200.3 65.8v10.7M211 60h13.4M211 78.6h13.4M222.3 63.5v11.6M164.8 81v24.2M200.7 99.3v30.5M208.9 91.8v38"/>
<path d="M248.1 91.5v13.7M43 111.2v54.6M168.3 103.1h9.7M181.5 102.1v3.1M212.4 103.1h32.2M248.1 111.2v17.9M263.4 111.2v17.9M265.5 109.1h15.5M193.7 127.7h3.5M200.7 127.7h8.2M212.4 127.7h18.3M251.6 127h8.3"/>
<path d="M263.4 127h18.1M16.1 141.1h37.1M55.7 143.2l3.7 21.1M181.5 143v9.4M185 150.3h20.4M208.9 143v9.4M239.1 156.6v20.5M249.7 154.7v20.3M253.2 156.8h2.9M259.6 154.7v20.3M259.6 156.8h21.6M36 163.4l3.5 .2"/>
<path d="M59.1 162.3l-8 1-8.1 .4M65.9 160.8l-3.4 .8M174.5 166.2h3.5M181.5 164.1v19.7M181.5 166.2h6.8M188.3 164.1v19.4M191.8 166.2h18.3M221.4 173.5v17.8M237 177.1h10.6M249.7 167.2h3.5M256.7 165.1v9.9M256.7 167.2h2.9"/>
<path d="M263.1 167.2h23.6M44.1 191.9h3.5M51.1 189.8l-.2 36.2M51.1 191.9l7.4 .1M58.5 189.9l-.1 36.1M62 192h14.8M65.8 198.2v18.2M163.4 197.6h60.1M202.4 194.8h21.1M221.4 194.8v2.8M237 196.9h10.6M239.1 180.6v12.8"/>
<path d="M244.8 199.7v15.9M15.5 201.1l13.7 2.5M16.9 205l-3 17.3M23 210.8l3.4 .6M29.5 213.9v.2M29.9 212l1.4 .2M31.6 210.2l-1.3 7.7M34.7 212.8l8.5 1.5M57.6 219.9h10.3M65.8 219.9v8.2M92.6 211v11.4M164.8 200v31.5"/>
<path d="M168.3 213.5h10.7M182.5 201v14.6M183.9 213.5l2.8 9.5h14.3M185.2 213.5h-2.7h2.7M185.2 200.5v15.1M188.7 213.5h10.3M202.5 201v14.6M206 213.5h41.6M221.4 201.1v3.5M246.5 213.5l-3.3 9.5h-7.9M248.1 213.5h-3.3h3.3M248.1 203.5v12.1"/>
<path d="M251.1 213.5h-3h3M251.1 200.4v15.2M251.6 213.5h6.5M255 213.5l21 9.5h7.9M258.8 213.5h-7.7h7.7M258.8 200.4v31.1M262.3 213.5h3.5M288.9 204.9h-14.3l-25 8.6M11.2 225.4l13.8 2.4M22.5 230.4l-11.3 7.8M23.7 235.9v15.5M26.4 227.8l-1 .7"/>
<path d="M32.1 223.8l-2.9 2M53.8 238.7v20.3M55.5 238.7v20.3M61 228.1h6.9M65.8 231.6v3.5M70.2 227.3l2.4 2.5M75.1 232.2l.6 .7M78.1 235.4l13.6 13.7M81 222.4h13.7M81 233.8h13.7M92.6 225.9v4.4M168.3 229.4h87"/>
<path d="M16.8 248.6l3.4 .5M30.6 248.6l-3.4 .5-3.5 .1M37.4 246.8l-3.3 1.1M46.8 256.9h3.5M53.8 256.9h1.7M59 256.9h8.6M75.5 253.3v13.4M79 254.4v12.3M115.7 257.3v3.5M119 249v13.2M122.5 251.1h23.3M149.3 249v13.2"/>
<path d="M182.8 247l8.5 17.1M210 259.6v3.5M233.3 248.7h6.8M235.4 252.2l-.1 20.8M252 255v3.5M252.4 245.9l-6.7 12.9M67.5 273.5v17.2M68.5 264.6h3.5M71 275.6h4.4M75.5 264.6h3.5M79 273.5v17.2M79 275.6h11.4"/>
<path d="M82.4 264.6h17.1M93 280v8.7M113.6 265.5h3.3M113.6 264.3h3.3M115.7 264.3v1.2M115.7 269v8.6M138.6 265.5h25.9M138.6 276.7h25.9M162.4 269v4.2M183.2 260.6v3.5M183.2 267.6v.8M183.2 271.9v8.6"/>
<path d="M193.2 267.2h-.3l.7 1.5M195.1 271.8l1.6 3.2M210 266.6v2.8M210 272.9v8.5M212.1 266.6h.1M212.1 269.4h.1M233.2 276.5h6.9M241.8 266.4l-1.6 3.1M244.1 261.9l-.7 1.4M249.9 262h.4M249.9 263.2h.4M252 262v1.2"/>
<path d="M252 266.7v8.6M265.5 267l.2 18.5M273.1 267l.1 18.4M287 270.8v15.1M15.3 295.1h27.3M15.3 293.3h26.1M17.4 281.2v8.7M17.4 293.3v1.8M17.4 298.6v3.5M31.6 295.5h11M33.7 288.1v3.5M33.7 295.1v.4"/>
<path d="M33.7 299v12.4M44.7 297.6v9.1M79 297.6v9.1M81 292.2h14.1M84.5 293.3h10.6M93 292.2v1.1M93 296.8v3.6M141.5 288h3.5M148.5 285.9v3.5M148.5 288h.8M149.3 285.9v3.5M152.8 288h8.6"/>
<path d="M189.3 290.2h10.6M191.4 293.7v4.3M202 293.7v18M210 299.3v12.4M236.7 296.4h19.7M236.7 297.9h15.8M238.8 284.1v8.7M238.8 296.4v1.5M247.1 299.6h9.3M249.2 291v3.4M249.2 297.9v1.7M262.1 283.4l-17.7 .1"/>
<path d="M263.3 296.4h25.8M267.3 289.3h21.8M273.2 283.3l-7.6 .1M280.2 283.3h-3.5M287 289.3v7.1M287 299.8v3.5M48.2 304.7h27.2M127.1 302.4v7.7M130.6 308h3M137.1 302.4v7.7M137.1 308h22.1M189.3 301.6h16.7"/>
<path d="M195 309.6h3.5M202 309.6h8M213.5 309.6h3.5M238.8 301.5v3.4M249.2 303v8.8M258.1 301.6v7.7M261.6 307.2h11.4M276.5 301.6v7.7"/>
</g>
<g fill="#000" stroke="#000" stroke-width=".3">
<path d="M18.2 16.1l.6 3.5h-1.1zM39.8 13.4v3.5l-1.1-.2zM222.3 25.7l.6 3.5h-1.2zM255.3 37.7l3.5 .5-3.5 .6zM263.4 38.2l3.5-.5v1.1zM221.7 56.5h1.2l-.6 3.5zM278.9 48.2l.6 3.5h-1.2zM28.9 72.3l1.1 .2-1.2 3.4zM181.3 68l3.5-.6v1.1zM196.8 67.4l3.5 .6-3.5 .5zM221.7 75.1h1.2l-.6 3.5zM222.3 60l.6 3.5h-1.2z"/>
<path d="M164.8 103.1l3.5-.6v1.2zM178 102.5l3.5 .6-3.5 .6zM208.9 103.1l3.5-.6v1.2zM244.6 102.5l3.5 .6-3.5 .6zM278.3 105.6h1.2l-.6 3.5zM17.7 137.6h1.1l-.6 3.5zM197.2 127.1l3.5 .6-3.5 .6zM208.9 127.7l3.5-.6v1.2zM248.1 127l3.5-.6v1.2zM259.9 126.4l3.5 .6-3.5 .6zM181.5 150.3l3.5-.6v1.2zM205.4 149.7l3.5 .6-3.5 .6z"/>
<path d="M249.7 156.8l3.5-.6v1.2zM256.1 156.2l3.5 .6-3.5 .6zM39.5 163l3.5 .7-3.5 .5zM59.1 162.3l3.3-1.3 .2 1.2zM178 165.6l3.5 .6-3.5 .6zM188.3 166.2l3.5-.6v1.2zM253.2 166.6l3.5 .6-3.5 .5zM259.6 167.2l3.5-.6v1.1zM47.6 191.3l3.5 .6-3.5 .6zM58.5 192l3.5-.6v1.2zM220.8 191.3h1.2l-.6 3.5zM238.5 193.4h1.1l-.5 3.5z"/>
<path d="M239.1 177.1l.5 3.5h-1.1zM17.5 201.5v3.6l-1.1-.2zM26.5 210.8l3.4 1.2-3.6-.1zM31.3 212.2l3.5 .1-.2 1.1zM65.3 216.4h1.1l-.6 3.5zM164.8 213.5l3.5-.6v1.2zM179 212.9l3.5 .6-3.5 .6zM185.2 213.5l3.5-.6v1.2zM199 212.9l3.5 .6-3.5 .6zM202.5 213.5l3.5-.6v1.2zM221.4 197.6l.6 3.5h-1.2zM241.3 212.9l3.5 .6-3.5 .6z"/>
<path d="M244.6 212.9l3.5 .6-3.5 .6zM247.6 212.9l3.5 .6-3.5 .6zM248.1 213.5l3.5-.6v1.2zM251.1 213.5l3.5-.6v1.2zM258.8 213.5l3.5-.6v1.2zM13.3 222.2l1.2 .2-1.2 3.3zM22.2 229.9l3.2-1.4-2.6 2.4zM26.4 227.8l2.5-2.5 .7 1zM65.8 228.1l.6 3.5h-1.1zM72.2 230.2l.8-.9 2.1 2.9zM75.7 232.9l2.8 2.1-.8 .8zM92 230.3h1.2l-.6 3.5z"/>
<path d="M92.6 222.4l.6 3.5h-1.2zM164.8 229.4l3.5-.5v1.1zM255.3 228.9l3.5 .5-3.5 .6zM20.3 248.5l3.4 .8-3.5 .4zM30.6 248.6l3.3-1.3 .3 1.2zM50.3 256.3l3.5 .6-3.5 .6zM55.5 256.9l3.5-.6v1.2zM119 251.1l3.5-.6v1.2zM145.8 250.5l3.5 .6-3.5 .6zM235.4 248.7l.5 3.5h-1.1zM245.2 258.5l1.1 .5-2.2 2.9zM251.5 258.5h1.1l-.6 3.5z"/>
<path d="M67.5 275.6l3.5-.6v1.2zM72 264l3.5 .6-3.5 .6zM75.4 275l3.6 .6-3.6 .6zM79 264.6l3.4-.6v1.2zM115.1 260.8h1.2l-.6 3.5zM115.7 265.5l.6 3.5h-1.2zM162.4 265.5l.6 3.5h-1.2zM161.8 273.2h1.2l-.6 3.5zM182.6 264.1h1.2l-.6 3.5zM183.2 268.4l.6 3.5h-1.2zM190.8 264.4l1-.5 1 3.4zM193.6 268.7l2 2.9-1 .5z"/>
<path d="M209.4 263.1h1.2l-.6 3.5zM210 269.4l.6 3.5h-1.2zM234.8 273h1.1l-.6 3.5zM243.4 263.3l-1.1 3.4-1-.6zM252 263.2l.6 3.5h-1.1zM17.4 295.1l.6 3.5h-1.2zM16.8 289.9h1.2l-.6 3.4zM33.1 291.6h1.2l-.6 3.5zM33.7 295.5l.6 3.5h-1.2zM93 293.3l.6 3.5h-1.2zM92.4 288.7h1.2l-.6 3.5zM145 287.4l3.5 .6-3.5 .6z"/>
<path d="M149.3 288l3.5-.6v1.2zM190.9 298h1.1l-.6 3.6zM191.4 290.2l.6 3.5h-1.1zM238.2 292.8h1.2l-.6 3.6zM248.6 294.4h1.2l-.6 3.5zM262.1 282.8l3.5 .6-3.5 .6zM273.2 283.3l3.5-.6v1.2zM287 296.4l.6 3.4h-1.2zM286.4 285.9h1.2l-.6 3.4zM44.7 304.7l3.5-.6v1.1zM75.4 304.1l3.6 .6-3.6 .5zM127.1 308l3.5-.6v1.2z"/>
<path d="M133.6 307.4l3.5 .6-3.5 .6zM198.5 309.1l3.5 .5-3.5 .6zM210 309.6l3.5-.5v1.1zM238.8 297.9l.6 3.6h-1.2zM249.2 299.6l.6 3.4h-1.2zM258.1 307.2l3.5-.6v1.2zM273 306.6l3.5 .6-3.5 .6z"/>
</g>
<!-- layer: Smart Centers -->
<g fill="none" stroke="#000" stroke-width=".3">
<path d="M40 78.6h1M42.8 78.6h1.7M43.6 75v.9M43.6 77.7v1.8M46.3 78.6h1M43.6 81.3v1M161.3 197.6h7.7M170.7 197.6h1.8M174.3 197.6h10.7M186.8 197.6h1.8M190.4 197.6h10.7M202.9 197.6h1.8"/>
<path d="M206.4 197.6h10.8M218.9 197.6h1.8M222.5 197.6h10.7M235 197.6h1.8M238.6 197.6h10.7M251.1 197.6h1.8M254.7 197.6h7.6M46.8 219.8v1.2M59.5 219.8v1.2M62.7 219.8v1.2M65.8 219.8v1.2M69 219.8v1.2"/>
<path d="M72.2 219.8v1.2M21.8 228.1h1.4M25 228.1h1.8M25.9 224v1.4M25.9 227.2v1.8M25.9 230.8v1.4M28.6 228.1h1.4M42.9 232.6h1.2M42.9 223.7h1.2M42.9 230h1.2M42.9 226.3h1.2M43.5 228.1h15.4"/>
<path d="M44.3 225h1.3M44.3 231.3h1.3M45.9 232.6h1.8M45.9 223.7h1.8M45.9 230h1.8M45.9 226.3h1.8M46.8 222.3v2.3M46.8 225.4v2.2M46.8 228.6v2.3M46.8 231.7v2.2M46.8 235.2v1.3M47.3 225h1.8"/>
<path d="M47.3 231.3h1.8M48.2 221v1.3M48.2 224.1v1.8M48.2 227.3v1.6M48.2 230.4v1.8M48.2 234v1.2M49.1 230h1.8M49.1 226.3h1.8M49.5 232.6h1.2M49.5 223.7h1.2M50 222.3v1.3M50 225.4v1.9"/>
<path d="M50 228.9v2M50 232.7v1.2M50.5 225h1.8M50.5 231.3h1.8M51.4 221v1.3M51.4 224.1v1.8M51.4 227.3v1.6M51.4 230.4v1.8M51.4 234v1.2M52.7 230h1.2M52.7 226.3h1.2M54.1 225h1.2"/>
<path d="M54.1 231.3h1.2M55.6 232.6h1.2M55.6 223.7h1.2M55.6 230h1.2M55.6 226.3h1.2M57 225h1.3M57 231.3h1.3M58.6 232.6h1.8M58.6 223.7h1.8M58.6 230h1.8M58.6 226.3h1.8M59.5 222.3v2.3"/>
<path d="M59.5 225.4v2.2M59.5 228.6v2.3M59.5 231.7v2.2M59.5 235.2v1.3M60 225h1.8M60 231.3h1.8M60.9 221v1.3M60.9 224.1v1.8M60.9 227.3v1.6M60.9 230.4v1.8M60.9 234v1.2M61.8 232.6h1.8"/>
<path d="M61.8 223.7h1.8M61.8 230h1.8M61.8 226.3h1.8M62.7 222.3v2.3M62.7 225.4v2.2M62.7 228.6v2.3M62.7 231.7v2.2M62.7 235.2v1.3M63.2 225h1.8M63.2 231.3h1.8M64 228.1h11.2M64.1 221v1.3"/>
<path d="M64.1 224.1v1.8M64.1 227.3v1.6M64.1 230.4v1.8M64.1 234v1.2M65 232.6h1.7M65 223.7h1.7M65 230h1.7M65 226.3h1.7M65.8 222.3v2.3M65.8 225.4v2.2M65.8 228.6v2.3M65.8 231.7v2.2"/>
<path d="M65.8 235.2v1.3M66.4 225h1.8M66.4 231.3h1.8M67.3 221v1.3M67.3 224.1v1.8M67.3 227.3v1.6M67.3 230.4v1.8M67.3 234v1.2M68.1 232.6h1.8M68.1 223.7h1.8M68.1 230h1.8M68.1 226.3h1.8"/>
<path d="M69 222.3v2.3M69 225.4v2.2M69 228.6v2.3M69 231.7v2.2M69 235.2v1.3M69.6 225h1.8M69.6 231.3h1.8M70.4 221v1.3M70.4 224.1v1.8M70.4 227.3v1.6M70.4 230.4v1.8M70.4 234v1.2"/>
<path d="M71.3 232.6h1.8M71.3 223.7h1.8M71.3 230h1.8M71.3 226.3h1.8M72.2 222.3v2.3M72.2 225.4v2.2M72.2 228.6v2.3M72.2 231.7v2.2M72.2 235.2v1.3M73.1 225h1.3M73.1 231.3h1.3M74.9 232.6h1.2"/>
<path d="M74.9 223.7h1.2M74.9 230h1.2M74.9 226.3h1.2M241.1 258.8h1.8M241.3 249.1h1.8M242 257.9v1.8M242.2 248.2v1.8M243.8 258.3v1.6M247.5 256.8h1.8M248.4 255.9v1.8M192.3 268h1.8M193.2 267.1v1.8"/>
<path d="M198.5 268h15M239.5 262.6h1.6M241.1 266.4h1.8M241.3 276.1h1.8M242 265.5v1.8M242.2 275.2v1.8M242.9 262.6h1.8M243.8 261.7v1.8M243.8 265.3v1.6M246.4 262.6h1.7M247.5 268.4h1.8M248.4 267.5v1.8"/>
<path d="M251.2 261.9h1.8M251.2 263.3h1.8M252.1 261v3.2M255 262.6h9.6M266.3 262.6h1.8M269.9 262.6h9.5M43.5 293.3h6.5M51.8 293.3h1.8M55.4 293.3h6.5M64 293.3h6.5M72.3 293.3h1.8M75.9 293.3h6.5"/>
<path d="M119 293.5h1.7M119.7 293.2h1.8M119.8 292.6v1.8M120.6 292.3v1.8M121.9 296.2h1.8M122.6 290.3h1.8M122.8 295.3v1.8M123.5 289.5v1.7M126.2 296.3h1.8M126.5 295.5h1.8M127.1 295.4v1.8M127.4 294.6v1.8"/>
<path d="M133.3 299.3h1.8M134.2 298.4v1.8M136.2 296.3h1.8M136.8 294.6h1.7M137.1 295.4v1.8M137.6 293.7v1.8M146.8 292.9h1.8M147.6 293.4h1.8M147.7 292v1.8M148.5 292.5v1.8M254.6 297.9h10.1M266.4 297.9h1.8"/>
<path d="M270 297.9h10"/>
</g>
<!-- layer: Frame -->
<path d="M3.3 181.8h100v133.6h-100zM108.3 240.4h59.7v75h-59.7zM173 240.4h48.2v75h-48.2zM226.3 240.4h67.3v75h-67.3z" fill="none" stroke="#000" stroke-width=".3"/>
<!-- layer: Balloons -->
<g fill="none" stroke="#000" stroke-width=".3">
<circle cx="91.9" cy="190.6" r="6.3"/>
<circle cx="157.4" cy="249.5" r="6.3"/>
<circle cx="210.6" cy="249.4" r="6.3"/>
<circle cx="282.9" cy="249.1" r="6.3"/>
</g>
<!-- layer: 0 -->
<path d="M183.9 195l3.4 .7-3.5 .5zM188.6 202l-1.4 3.3-1-.7zM243.7 203.1l2.5-2.4-1.6 3.1zM258.8 197.5l2 2.9-1 .5z" fill="#000" stroke="#000" stroke-width=".3"/>
<path d="M98.1 191l85.7 4.6M186.7 205l-25.9 39.2M244.2 203.5l-29.9 40.8M260.3 200.7l19.9 42.7" fill="none" stroke="#000" stroke-width=".3"/>
<!-- layer: CG -->
<g fill="none" stroke="#000" stroke-width=".3">
<circle cx="46.5" cy="78.6" r="1.49"/>
<circle cx="200.3" cy="78.6" r="1.49"/>
<circle cx="200.3" cy="194.8" r="1.49"/>
</g>
<path d="M43.6 34.1v38.8M47.1 36.2h32.9M80 32.6h7.2v7.2h-7.2zM137.1 32.7h7v7h-7zM144.1 36.2h33.9M131.3 197.6h27.9M129.9 219.6h7v7h-7zM133.4 201.1v18.5" fill="none" stroke="#000" stroke-width=".3"/>
<path d="M43.6 34.2l3.5 2-3.5 2zM178 36.2l3.5-2v4zM131.4 197.6h4l-2 3.5z" fill="#000" stroke="#000" stroke-width=".3"/>
<!-- layer: Leaders -->
<path d="M66 75.4l.9 .8-2.8 2.2zM162.1 80.9l2.7-2.3-1.8 3.1zM52.2 117.3l3.3 1.3-.6 1zM185.2 183.4l3 2-3.5-.9zM52.7 287.2l1-.5 1 3.5z" fill="#000" stroke="#000" stroke-width=".3"/>
<path d="M109.4 68h-35.7l-7.2 7.8M162.6 81.3l-18.4 21.8h-48.3M55.2 119.1l19.5 11.1h35.7M95.2 164.4h48.3l41.5 19.5M10.4 273.1h36.6l6.2 13.9" fill="none" stroke="#000" stroke-width=".3"/>
<g font-size="7">
<text x="90" y="193.1">8</text>
<text x="90.7" y="193.1">1</text>
<text x="155.5" y="251.9">62</text>
<text x="208.6" y="251.9">7</text>
<text x="208.8" y="251.8">3</text>
<text x="280.9" y="251.5">5</text>
<text x="281" y="251.6">4</text>
</g>
<g font-size="5.6">
<text x="79.9" y="19">All dimensions in millimetres</text>
<text x="43.9" y="323.5">Detail 1</text>
<text x="128.1" y="323.5">Detail 2</text>
<text x="186.9" y="323.5">Detail 3</text>
<text x="248.5" y="323.5">Detail 4</text>
</g>
<g font-size="4.9">
<text x="81.8" y="38">C</text>
<text x="138.9" y="38">A</text>
<text x="271.7" y="36.9">27.42</text>
<text x="31.6" y="51.8" transform="rotate(-80 31.6 51.8)">380.79</text>
<text x="220.9" y="50.3" transform="rotate(-90 220.9 50.3)">206.25</text>
<text x="77.8" y="61.1">3mm Depron</text>
<text x="78" y="67">flat-plate airfoil</text>
<text x="152.4" y="66.5">113.74</text>
<text x="220.8" y="77" transform="rotate(-90 220.8 77)">111.46</text>
<text x="16.8" y="82.7" transform="rotate(-90 16.8 82.7)">750</text>
<text x="277.5" y="86.1" transform="rotate(-90 277.5 86.1)">365.55</text>
<text x="112.9" y="90.3">Ø4 × Ø2 mm</text>
<text x="95.6" y="96.2">UD carbon-fibre tube</text>
<text x="169" y="101.6">100</text>
<text x="221.6" y="101.6">235.36</text>
<text x="109" y="102.1">fuselage boom</text>
<text x="78.8" y="123.3">6mm Depron</text>
<text x="268.1" y="125.5">91.39</text>
<text x="79" y="129.2">flat-plate airfoil</text>
<text x="217.3" y="126.2">49.39</text>
<text x="187.6" y="148.8">164.64</text>
<text x="112.2" y="151.6">Ø4 × Ø3 mm</text>
<text x="267.8" y="155.4">59.38</text>
<text x="94.8" y="157.5">UD carbon-fibre tube</text>
<text x="47.3" y="162.2" transform="rotate(-5 47.3 162.2)">10°</text>
<text x="119" y="163.4">wing spar</text>
<text x="196.7" y="164.7">41.16</text>
<text x="273.4" y="165.7">17.82</text>
<text x="237.6" y="172.8" transform="rotate(-90 237.6 172.8)">118.77</text>
<text x="66.8" y="190.5">26.1</text>
<text x="219.9" y="186.9" transform="rotate(-90 219.9 186.9)">15.84</text>
<text x="275.5" y="203.5">17.97</text>
<text x="39.6" y="212.2" transform="rotate(10 39.6 212.2)">5</text>
<text x="64.4" y="211.7" transform="rotate(-90 64.4 211.7)">28.68</text>
<text x="166" y="212">106.16</text>
<text x="186.2" y="212">103.63</text>
<text x="216.2" y="212">253.84</text>
<text x="12.9" y="219.5" transform="rotate(-80 12.9 219.5)">86.03</text>
<text x="91.1" y="217.6" transform="rotate(-90 91.1 217.6)">40</text>
<text x="187.6" y="221.6">16.37</text>
<text x="236.6" y="221.6">20</text>
<text x="277.3" y="221.6">46</text>
<text x="131.7" y="224.9">B</text>
<text x="204.3" y="228">563.97</text>
<text x="11.3" y="236.2" transform="rotate(-34 11.3 236.2)">Ø4</text>
<text x="9.5" y="245.2" transform="rotate(16 9.5 245.2)">10°</text>
<text x="87.4" y="242.5" transform="rotate(45 87.4 242.5)">Ø3</text>
<text x="128.3" y="249.7">75.67</text>
<text x="184.7" y="247.4" transform="rotate(64 184.7 247.4)">Ø4</text>
<text x="63.7" y="255.4">6</text>
<text x="247.5" y="252" transform="rotate(-63 247.5 252)">Ø4</text>
<text x="86.8" y="263.2">12.21</text>
<text x="16.3" y="266.2">Ø4 mm wing</text>
<text x="233.9" y="268.7" transform="rotate(-90 233.9 268.7)">69.38</text>
<text x="10.2" y="272.1">spar joiner hole</text>
<text x="83.8" y="274.2">40</text>
<text x="161" y="273.8" transform="rotate(-90 161 273.8)">28</text>
<text x="250.6" y="274.1" transform="rotate(-90 250.6 274.1)">3</text>
<text x="114.2" y="276.4" transform="rotate(-90 114.2 276.4)">3</text>
<text x="181.8" y="279.2" transform="rotate(-90 181.8 279.2)">2</text>
<text x="208.6" y="280.3" transform="rotate(-90 208.6 280.3)">7</text>
<text x="285.6" y="281.5" transform="rotate(-90 285.6 281.5)">17.5</text>
<text x="16" y="285.1" transform="rotate(-90 16 285.1)">6</text>
<text x="91.6" y="283.9" transform="rotate(-90 91.6 283.9)">4</text>
<text x="157.6" y="286.6">2</text>
<text x="245.2" y="282.1">18.93</text>
<text x="237.4" y="288" transform="rotate(-90 237.4 288)">4</text>
<text x="57.6" y="303.2">120</text>
<text x="190" y="300.6" transform="rotate(-90 190 300.6)">28.5</text>
<text x="264.7" y="305.8">46</text>
<text x="32.2" y="310.5" transform="rotate(-90 32.2 310.5)">1.5</text>
<text x="145.8" y="306.6">25.13</text>
<text x="203.3" y="308.2">20</text>
<text x="247.8" y="310.4" transform="rotate(-90 247.8 310.4)">4</text>
<text x="32.8" y="329.6">PLA-CF 3D-printed</text>
<text x="117.3" y="329.6">PLA-CF 3D-printed</text>
<text x="174.3" y="329.6">PAHT-CF 3D-printed</text>
<text x="235.9" y="329.6">PAHT-CF 3D-printed</text>
<text x="22.1" y="335.4">wing mount and avionics tray</text>
<text x="127.7" y="335.4">main skid</text>
<text x="189" y="335.4">tail skid</text>
<text x="247.9" y="335.4">tail mount</text>
</g>
</svg>
